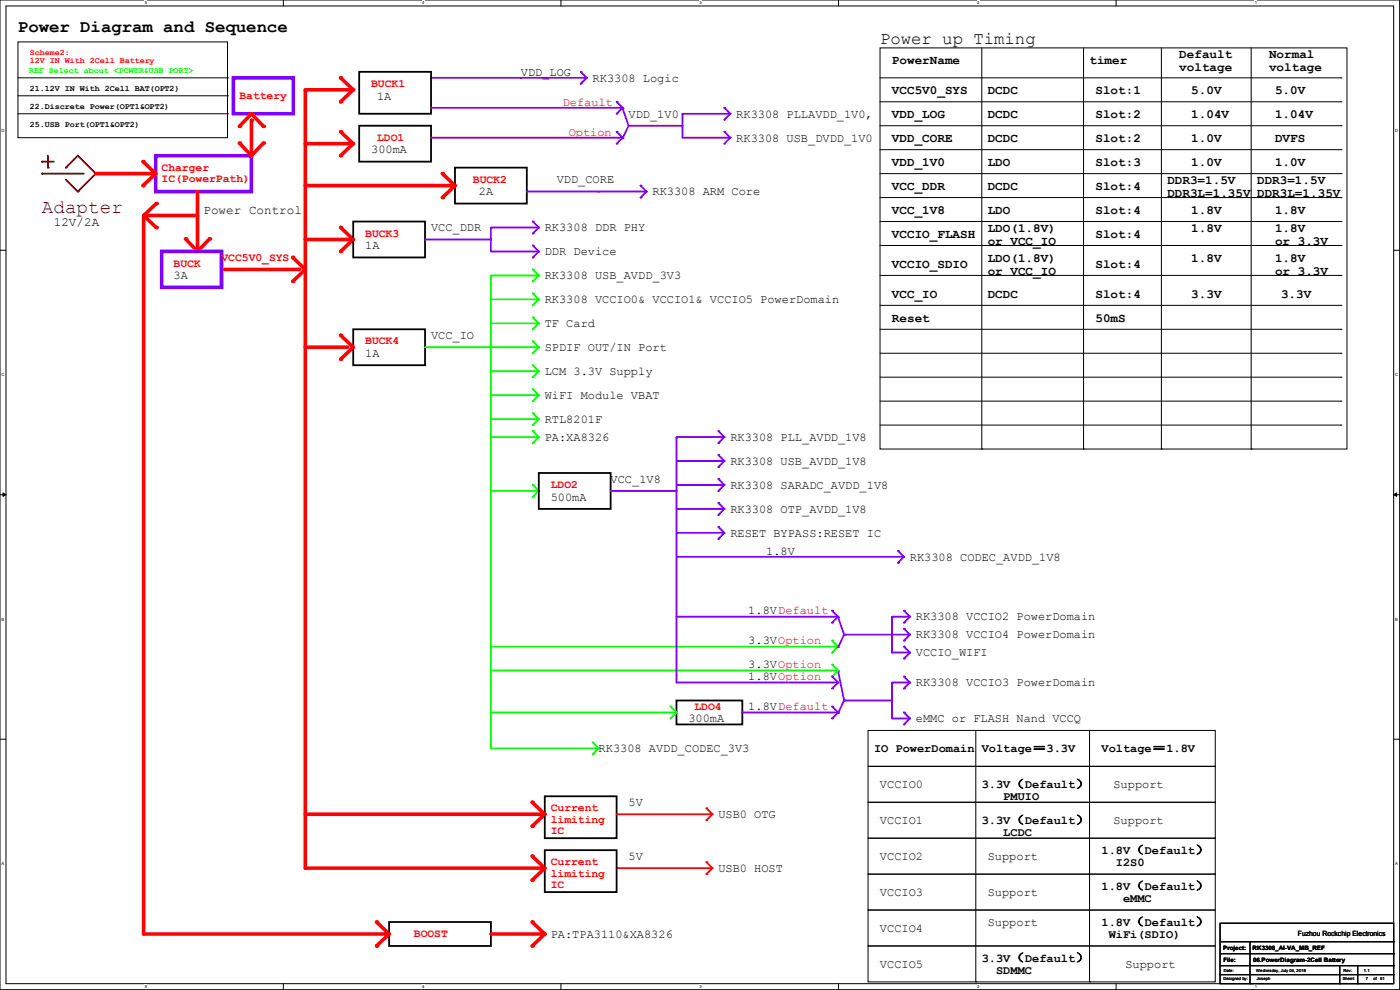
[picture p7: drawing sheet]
<svg xmlns="http://www.w3.org/2000/svg" width="297mm" height="210mm" viewBox="0 0 297 210" stroke-linecap="round" stroke-linejoin="round" font-family="sans-serif">
<path d="M0 0h296.9v209.9h-296.9zM1.3 1.3h294.4v207.4h-294.4z" fill="none" stroke="#000" stroke-width=".21"/>
<g fill="#fff">
<path d="M30.7 .1h.5v1h-.5z"/>
<path d="M30.7 208.8h.5v1h-.5z"/>
</g>
<path d="M60.1 0v1.3M60.1 208.7v1.2" fill="none" stroke="#000" stroke-width=".21"/>
<g fill="#fff">
<path d="M89.5 .1h.5v1h-.5z"/>
<path d="M89.5 208.8h.5v1h-.5z"/>
</g>
<path d="M119 0v1.3M119 208.7v1.2" fill="none" stroke="#000" stroke-width=".21"/>
<g fill="#fff">
<path d="M148.4 .1h.5v1h-.5z"/>
<path d="M148.4 208.8h.5v1h-.5z"/>
</g>
<path d="M177.9 0v1.3M177.9 208.7v1.2" fill="none" stroke="#000" stroke-width=".21"/>
<g fill="#fff">
<path d="M207.3 .1h.5v1h-.5z"/>
<path d="M207.3 208.8h.5v1h-.5z"/>
</g>
<path d="M236.8 0v1.3M236.8 208.7v1.2" fill="none" stroke="#000" stroke-width=".21"/>
<g fill="#fff">
<path d="M266.2 .1h.5v1h-.5z"/>
<path d="M266.2 208.8h.5v1h-.5z"/>
<path d="M.3 27.2h.7v1h-.7z"/>
<path d="M296 27.2h.6v1h-.6z"/>
<path d="M.3 79h.7v1h-.7z"/>
<path d="M296 79h.6v1h-.6z"/>
</g>
<path d="M0 53.1h1.3M295.7 53.1h1.2" fill="none" stroke="#000" stroke-width=".21"/>
<g fill="#fff">
<path d="M.3 130.9h.6v1h-.6z"/>
<path d="M296 130.9h.6v1h-.6z"/>
</g>
<path d="M0 104.9h1.3M295.7 104.9h1.2" fill="none" stroke="#000" stroke-width=".21"/>
<path d="M.6 104.6l.7 .3-.7 .4zM295.7 104.9l.6-.3v.7z" fill="#000" stroke="#000" stroke-width=".21"/>
<g fill="#fff">
<path d="M.3 182.7h.6v1h-.6z"/>
<path d="M296 182.7h.5v1h-.5z"/>
</g>
<path d="M0 156.8h1.3M295.7 156.8h1.2" fill="none" stroke="#000" stroke-width=".21"/>
<path d="M127 158.7l-1.3 1.3" fill="none" stroke="#0f0" stroke-width=".38"/>
<circle cx="125.7" cy="160" r=".19" fill="#0f0"/>
<path d="M104.1 158.7h22.8" fill="none" stroke="#0f0" stroke-width=".38"/>
<circle cx="126.9" cy="158.7" r=".19" fill="#0f0"/>
<path d="M125.7 157.5l1.3 1.2" fill="none" stroke="#0f0" stroke-width=".38"/>
<circle cx="125.7" cy="157.5" r=".19" fill="#0f0"/>
<path d="M104.1 151.1h39.3" fill="none" stroke="#0f0" stroke-width=".38"/>
<circle cx="143.4" cy="151.1" r=".19" fill="#0f0"/>
<path d="M143.5 148.6h14v5.1h-14z" fill="none" stroke="#000" stroke-width=".38"/>
<path d="M189.2 144.9v7.5" fill="none" stroke="#8000ff" stroke-width=".38"/>
<circle cx="189.2" cy="144.9" r=".19" fill="#8000ff"/>
<path d="M191.8 143.5l1.2 1.3" fill="none" stroke="#8000ff" stroke-width=".38"/>
<circle cx="191.8" cy="143.5" r=".19" fill="#8000ff"/>
<path d="M193 144.8l-1.2 1.2" fill="none" stroke="#8000ff" stroke-width=".38"/>
<circle cx="191.8" cy="146" r=".19" fill="#8000ff"/>
<path d="M189.2 144.8h3.7" fill="none" stroke="#8000ff" stroke-width=".38"/>
<circle cx="192.9" cy="144.8" r=".19" fill="#8000ff"/>
<path d="M191.8 151.1l1.2 1.3" fill="none" stroke="#8000ff" stroke-width=".38"/>
<circle cx="191.8" cy="151.1" r=".19" fill="#8000ff"/>
<path d="M193 152.4l-1.2 1.3" fill="none" stroke="#8000ff" stroke-width=".38"/>
<circle cx="191.8" cy="153.7" r=".19" fill="#8000ff"/>
<path d="M189.2 152.4h3.7" fill="none" stroke="#8000ff" stroke-width=".38"/>
<circle cx="192.9" cy="152.4" r=".19" fill="#8000ff"/>
<path d="M176.5 149.9l1.3 1.2" fill="none" stroke="#8000ff" stroke-width=".38"/>
<circle cx="176.5" cy="149.9" r=".19" fill="#8000ff"/>
<path d="M177.8 151.1l-1.3 1.3" fill="none" stroke="#8000ff" stroke-width=".38"/>
<circle cx="176.5" cy="152.4" r=".19" fill="#8000ff"/>
<path d="M157.5 151.1h20.2" fill="none" stroke="#8000ff" stroke-width=".38"/>
<circle cx="177.7" cy="151.1" r=".19" fill="#8000ff"/>
<path d="M177.8 142.2l-1.3 1.3" fill="none" stroke="#0f0" stroke-width=".38"/>
<circle cx="176.5" cy="143.5" r=".19" fill="#0f0"/>
<path d="M176.5 141l1.3 1.2" fill="none" stroke="#0f0" stroke-width=".38"/>
<circle cx="176.5" cy="141" r=".19" fill="#0f0"/>
<path d="M179.1 148.6l-1.3 2.7" fill="none" stroke="#8000ff" stroke-width=".38"/>
<circle cx="177.8" cy="151.3" r=".19" fill="#8000ff"/>
<path d="M177.8 142.4l1.3 6.2" fill="none" stroke="#8000ff" stroke-width=".38"/>
<circle cx="177.8" cy="142.4" r=".19" fill="#8000ff"/>
<path d="M179.2 148.6h10" fill="none" stroke="#8000ff" stroke-width=".38"/>
<circle cx="179.2" cy="148.6" r=".19" fill="#8000ff"/>
<path d="M142.2 149.9l1.3 1.2" fill="none" stroke="#0f0" stroke-width=".38"/>
<circle cx="142.2" cy="149.9" r=".19" fill="#0f0"/>
<path d="M143.5 151.1l-1.3 1.3" fill="none" stroke="#0f0" stroke-width=".38"/>
<circle cx="142.2" cy="152.4" r=".19" fill="#0f0"/>
<path d="M104.1 142.2h73.6" fill="none" stroke="#0f0" stroke-width=".38"/>
<circle cx="177.7" cy="142.2" r=".19" fill="#0f0"/>
<path d="M114.3 63.5l-1.3 1.3" fill="none" stroke="#0f0" stroke-width=".38"/>
<circle cx="113" cy="64.8" r=".19" fill="#0f0"/>
<path d="M113 62.2l1.3 1.3" fill="none" stroke="#0f0" stroke-width=".38"/>
<circle cx="113" cy="62.2" r=".19" fill="#0f0"/>
<path d="M104.1 63.5h10.1" fill="none" stroke="#0f0" stroke-width=".38"/>
<circle cx="114.2" cy="63.5" r=".19" fill="#0f0"/>
<path d="M114.3 68.6l-1.3 1.2" fill="none" stroke="#0f0" stroke-width=".38"/>
<circle cx="113" cy="69.8" r=".19" fill="#0f0"/>
<path d="M113 67.3l1.3 1.3" fill="none" stroke="#0f0" stroke-width=".38"/>
<circle cx="113" cy="67.3" r=".19" fill="#0f0"/>
<path d="M104.1 68.6h10.1" fill="none" stroke="#0f0" stroke-width=".38"/>
<circle cx="114.2" cy="68.6" r=".19" fill="#0f0"/>
<path d="M114.3 73.7l-1.3 1.2" fill="none" stroke="#0f0" stroke-width=".38"/>
<circle cx="113" cy="74.9" r=".19" fill="#0f0"/>
<path d="M113 72.4l1.3 1.3" fill="none" stroke="#0f0" stroke-width=".38"/>
<circle cx="113" cy="72.4" r=".19" fill="#0f0"/>
<path d="M104.1 73.7h10.1" fill="none" stroke="#0f0" stroke-width=".38"/>
<circle cx="114.2" cy="73.7" r=".19" fill="#0f0"/>
<path d="M114.3 78.7l-1.3 1.3" fill="none" stroke="#0f0" stroke-width=".38"/>
<circle cx="113" cy="80" r=".19" fill="#0f0"/>
<path d="M113 77.5l1.3 1.2" fill="none" stroke="#0f0" stroke-width=".38"/>
<circle cx="113" cy="77.5" r=".19" fill="#0f0"/>
<path d="M104.1 78.7h10.1" fill="none" stroke="#0f0" stroke-width=".38"/>
<circle cx="114.2" cy="78.7" r=".19" fill="#0f0"/>
<path d="M114.3 83.8l-1.3 1.3" fill="none" stroke="#0f0" stroke-width=".38"/>
<circle cx="113" cy="85.1" r=".19" fill="#0f0"/>
<path d="M113 82.5l1.3 1.3" fill="none" stroke="#0f0" stroke-width=".38"/>
<circle cx="113" cy="82.5" r=".19" fill="#0f0"/>
<path d="M104.1 83.8h10.1" fill="none" stroke="#0f0" stroke-width=".38"/>
<circle cx="114.2" cy="83.8" r=".19" fill="#0f0"/>
<path d="M114.3 88.9l-1.3 1.3" fill="none" stroke="#0f0" stroke-width=".38"/>
<circle cx="113" cy="90.2" r=".19" fill="#0f0"/>
<path d="M113 87.6l1.3 1.3" fill="none" stroke="#0f0" stroke-width=".38"/>
<circle cx="113" cy="87.6" r=".19" fill="#0f0"/>
<path d="M104.1 88.9h10.1" fill="none" stroke="#0f0" stroke-width=".38"/>
<circle cx="114.2" cy="88.9" r=".19" fill="#0f0"/>
<path d="M114.3 92.7l-1.3 1.3" fill="none" stroke="#0f0" stroke-width=".38"/>
<circle cx="113" cy="94" r=".19" fill="#0f0"/>
<path d="M113 91.4l1.3 1.3" fill="none" stroke="#0f0" stroke-width=".38"/>
<circle cx="113" cy="91.4" r=".19" fill="#0f0"/>
<path d="M104.1 92.7h10.1" fill="none" stroke="#0f0" stroke-width=".38"/>
<circle cx="114.2" cy="92.7" r=".19" fill="#0f0"/>
<path d="M114.3 104.1l-1.3 1.3" fill="none" stroke="#0f0" stroke-width=".38"/>
<circle cx="113" cy="105.4" r=".19" fill="#0f0"/>
<path d="M113 102.9l1.3 1.2" fill="none" stroke="#0f0" stroke-width=".38"/>
<circle cx="113" cy="102.9" r=".19" fill="#0f0"/>
<path d="M104.1 104.1h10.1" fill="none" stroke="#0f0" stroke-width=".38"/>
<circle cx="114.2" cy="104.1" r=".19" fill="#0f0"/>
<path d="M143.5 144.8h34.2" fill="none" stroke="#8000ff" stroke-width=".38"/>
<circle cx="177.7" cy="144.8" r=".19" fill="#8000ff"/>
<path d="M176.5 143.5l1.3 1.3" fill="none" stroke="#8000ff" stroke-width=".38"/>
<circle cx="176.5" cy="143.5" r=".19" fill="#8000ff"/>
<path d="M177.8 144.8l-1.3 1.2" fill="none" stroke="#8000ff" stroke-width=".38"/>
<circle cx="176.5" cy="146" r=".19" fill="#8000ff"/>
<path d="M151.1 184.1l-1.2 1.3" fill="none" stroke="#f00" stroke-width=".38"/>
<circle cx="149.9" cy="185.4" r=".19" fill="#f00"/>
<path d="M130.8 184.1h20.2" fill="none" stroke="#f00" stroke-width=".38"/>
<circle cx="151" cy="184.1" r=".19" fill="#f00"/>
<path d="M149.9 182.9l1.2 1.2" fill="none" stroke="#f00" stroke-width=".38"/>
<circle cx="149.9" cy="182.9" r=".19" fill="#f00"/>
<path d="M189.2 130.9v7.5" fill="none" stroke="#8000ff" stroke-width=".38"/>
<circle cx="189.2" cy="130.9" r=".19" fill="#8000ff"/>
<path d="M191.8 129.5l1.2 1.3" fill="none" stroke="#8000ff" stroke-width=".38"/>
<circle cx="191.8" cy="129.5" r=".19" fill="#8000ff"/>
<path d="M193 130.8l-1.2 1.3" fill="none" stroke="#8000ff" stroke-width=".38"/>
<circle cx="191.8" cy="132.1" r=".19" fill="#8000ff"/>
<path d="M189.2 130.8h3.7" fill="none" stroke="#8000ff" stroke-width=".38"/>
<circle cx="192.9" cy="130.8" r=".19" fill="#8000ff"/>
<path d="M191.8 133.3l1.2 1.3" fill="none" stroke="#8000ff" stroke-width=".38"/>
<circle cx="191.8" cy="133.3" r=".19" fill="#8000ff"/>
<path d="M193 134.6l-1.2 1.3" fill="none" stroke="#8000ff" stroke-width=".38"/>
<circle cx="191.8" cy="135.9" r=".19" fill="#8000ff"/>
<path d="M189.2 134.6h3.7" fill="none" stroke="#8000ff" stroke-width=".38"/>
<circle cx="192.9" cy="134.6" r=".19" fill="#8000ff"/>
<path d="M179.2 134.6h10" fill="none" stroke="#8000ff" stroke-width=".38"/>
<circle cx="179.2" cy="134.6" r=".19" fill="#8000ff"/>
<path d="M143.5 130.8h34.2" fill="none" stroke="#8000ff" stroke-width=".38"/>
<circle cx="177.7" cy="130.8" r=".19" fill="#8000ff"/>
<path d="M104.1 137.2h73.6" fill="none" stroke="#0f0" stroke-width=".38"/>
<circle cx="177.7" cy="137.2" r=".19" fill="#0f0"/>
<path d="M177.8 137.2l-1.3 1.2" fill="none" stroke="#0f0" stroke-width=".38"/>
<circle cx="176.5" cy="138.4" r=".19" fill="#0f0"/>
<path d="M176.5 135.9l1.3 1.3" fill="none" stroke="#0f0" stroke-width=".38"/>
<circle cx="176.5" cy="135.9" r=".19" fill="#0f0"/>
<path d="M179.1 134.6l-1.3 2.7" fill="none" stroke="#8000ff" stroke-width=".38"/>
<circle cx="177.8" cy="137.3" r=".19" fill="#8000ff"/>
<path d="M176.5 129.5l1.3 1.3" fill="none" stroke="#8000ff" stroke-width=".38"/>
<circle cx="176.5" cy="129.5" r=".19" fill="#8000ff"/>
<path d="M177.8 130.8l-1.3 1.3" fill="none" stroke="#8000ff" stroke-width=".38"/>
<circle cx="176.5" cy="132.1" r=".19" fill="#8000ff"/>
<path d="M177.8 130.9l1.3 3.7" fill="none" stroke="#8000ff" stroke-width=".38"/>
<circle cx="177.8" cy="130.9" r=".19" fill="#8000ff"/>
<path d="M114.3 100.3h15.2v7.6h-15.2z" fill="none" stroke="#000" stroke-width=".38"/>
<path d="M152.4 96.5l1.3 1.3" fill="none" stroke="#8000ff" stroke-width=".38"/>
<circle cx="152.4" cy="96.5" r=".19" fill="#8000ff"/>
<path d="M129.5 104.1h13.9" fill="none" stroke="#8000ff" stroke-width=".38"/>
<circle cx="143.4" cy="104.1" r=".19" fill="#8000ff"/>
<path d="M153.7 92.7l-1.3 1.3" fill="none" stroke="#8000ff" stroke-width=".38"/>
<circle cx="152.4" cy="94" r=".19" fill="#8000ff"/>
<path d="M152.4 91.4l1.3 1.3" fill="none" stroke="#8000ff" stroke-width=".38"/>
<circle cx="152.4" cy="91.4" r=".19" fill="#8000ff"/>
<path d="M143.5 92.7h10" fill="none" stroke="#8000ff" stroke-width=".38"/>
<circle cx="153.5" cy="92.7" r=".19" fill="#8000ff"/>
<path d="M153.7 97.8l-1.3 1.3" fill="none" stroke="#8000ff" stroke-width=".38"/>
<circle cx="152.4" cy="99.1" r=".19" fill="#8000ff"/>
<path d="M143.5 92.8v52" fill="none" stroke="#8000ff" stroke-width=".38"/>
<circle cx="143.5" cy="92.8" r=".19" fill="#8000ff"/>
<path d="M143.5 97.8h10" fill="none" stroke="#8000ff" stroke-width=".38"/>
<circle cx="153.5" cy="97.8" r=".19" fill="#8000ff"/>
<path d="M143.5 102.9h10" fill="none" stroke="#8000ff" stroke-width=".38"/>
<circle cx="153.5" cy="102.9" r=".19" fill="#8000ff"/>
<path d="M153.7 102.9l-1.3 1.2" fill="none" stroke="#8000ff" stroke-width=".38"/>
<circle cx="152.4" cy="104.1" r=".19" fill="#8000ff"/>
<path d="M152.4 101.6l1.3 1.3" fill="none" stroke="#8000ff" stroke-width=".38"/>
<circle cx="152.4" cy="101.6" r=".19" fill="#8000ff"/>
<path d="M152.4 106.7l1.3 1.2" fill="none" stroke="#8000ff" stroke-width=".38"/>
<circle cx="152.4" cy="106.7" r=".19" fill="#8000ff"/>
<path d="M143.5 113h10" fill="none" stroke="#8000ff" stroke-width=".38"/>
<circle cx="153.5" cy="113" r=".19" fill="#8000ff"/>
<path d="M143.5 107.9h10" fill="none" stroke="#8000ff" stroke-width=".38"/>
<circle cx="153.5" cy="107.9" r=".19" fill="#8000ff"/>
<path d="M153.7 107.9l-1.3 1.3" fill="none" stroke="#8000ff" stroke-width=".38"/>
<circle cx="152.4" cy="109.2" r=".19" fill="#8000ff"/>
<path d="M152.4 111.8l1.3 1.2" fill="none" stroke="#8000ff" stroke-width=".38"/>
<circle cx="152.4" cy="111.8" r=".19" fill="#8000ff"/>
<path d="M153.7 113l-1.3 1.3" fill="none" stroke="#8000ff" stroke-width=".38"/>
<circle cx="152.4" cy="114.3" r=".19" fill="#8000ff"/>
<path d="M64.8 73.7h8.7" fill="none" stroke="#f00" stroke-width=".76"/>
<circle cx="73.5" cy="73.7" r=".38" fill="#f00"/>
<path d="M74.9 69.8h15.3v7.7h-15.3z" fill="none" stroke="#000" stroke-width=".38"/>
<path d="M74.9 73.7l-2.6 2.5" fill="none" stroke="#f00" stroke-width=".76"/>
<circle cx="72.3" cy="76.2" r=".38" fill="#f00"/>
<path d="M72.3 71.1l2.6 2.6" fill="none" stroke="#f00" stroke-width=".76"/>
<circle cx="72.3" cy="71.1" r=".38" fill="#f00"/>
<path d="M90.2 73.7h13.8" fill="none" stroke="#0f0" stroke-width=".38"/>
<circle cx="104" cy="73.7" r=".19" fill="#0f0"/>
<path d="M104.1 58.5v100.2" fill="none" stroke="#0f0" stroke-width=".38"/>
<circle cx="104.1" cy="58.5" r=".19" fill="#0f0"/>
<path d="M114.3 58.4l-1.3 1.3" fill="none" stroke="#0f0" stroke-width=".38"/>
<circle cx="113" cy="59.7" r=".19" fill="#0f0"/>
<path d="M113 57.1l1.3 1.3" fill="none" stroke="#0f0" stroke-width=".38"/>
<circle cx="113" cy="57.1" r=".19" fill="#0f0"/>
<path d="M104.1 58.4h10.1" fill="none" stroke="#0f0" stroke-width=".38"/>
<circle cx="114.2" cy="58.4" r=".19" fill="#0f0"/>
<g fill="none" stroke="#000" stroke-width=".21">
<path d="M186.7 10.2h99v85h-99zM186.7 16.5h97.8M208.3 10.2v85M229.9 10.2v85M246.4 10.2v85M265.4 10.2v85M284.5 16.5h.1M186.7 36.8h97.8M186.7 31.7h97.8M186.7 26.7h97.8M186.7 21.6h97.8M284.5 36.8h.1"/>
<path d="M284.5 31.7h.1M284.5 26.7h.1M284.5 21.6h.1M186.7 41.9h97.8M186.7 52.1h97.8M186.7 58.4h97.8M186.7 47h97.8M284.5 41.9h.1M284.5 52.1h.1M284.5 58.4h.1M284.5 47h.1M186.7 64.8h97.8"/>
<path d="M186.7 69.8h97.8M186.7 74.9h97.8M284.5 64.8h.1M284.5 69.8h.1M284.5 74.9h.1M186.7 85.1h97.8M186.7 80h97.8M186.7 90.2h97.8M208.3 95.2h.1M229.9 95.2h.1M246.4 95.2h.1M265.4 95.2h.1"/>
<path d="M284.5 85.1h.1M284.5 80h.1M284.5 90.2h.1"/>
</g>
<path d="M143.5 118.1h48.1" fill="none" stroke="#8000ff" stroke-width=".38"/>
<circle cx="191.6" cy="118.1" r=".19" fill="#8000ff"/>
<path d="M190.5 116.8l1.3 1.3" fill="none" stroke="#8000ff" stroke-width=".38"/>
<circle cx="190.5" cy="116.8" r=".19" fill="#8000ff"/>
<path d="M191.8 118.1l-1.3 1.3" fill="none" stroke="#8000ff" stroke-width=".38"/>
<circle cx="190.5" cy="119.4" r=".19" fill="#8000ff"/>
<path d="M191.8 137.2l1.2 1.2" fill="none" stroke="#8000ff" stroke-width=".38"/>
<circle cx="191.8" cy="137.2" r=".19" fill="#8000ff"/>
<path d="M193 138.4l-1.2 1.3" fill="none" stroke="#8000ff" stroke-width=".38"/>
<circle cx="191.8" cy="139.7" r=".19" fill="#8000ff"/>
<path d="M189.2 138.4h3.7" fill="none" stroke="#8000ff" stroke-width=".38"/>
<circle cx="192.9" cy="138.4" r=".19" fill="#8000ff"/>
<path d="M33 33h20.3v7.6h-20.3z" fill="none" stroke="#8000ff" stroke-width=".76"/>
<path d="M44.4 50.7l-2.5 2.6" fill="none" stroke="#f00" stroke-width=".76"/>
<circle cx="44.4" cy="50.7" r=".38" fill="#f00"/>
<path d="M39.4 50.7l2.5 2.6" fill="none" stroke="#f00" stroke-width=".76"/>
<circle cx="39.4" cy="50.7" r=".38" fill="#f00"/>
<path d="M41.9 40.6v12.6" fill="none" stroke="#f00" stroke-width=".76"/>
<circle cx="41.9" cy="53.2" r=".38" fill="#f00"/>
<path d="M72.3 48.3l2.6 2.5" fill="none" stroke="#f00" stroke-width=".76"/>
<circle cx="72.3" cy="48.3" r=".38" fill="#f00"/>
<path d="M74.9 50.8l-2.6 2.5" fill="none" stroke="#f00" stroke-width=".76"/>
<circle cx="72.3" cy="53.3" r=".38" fill="#f00"/>
<path d="M74.9 47h15.3v7.6h-15.3z" fill="none" stroke="#000" stroke-width=".38"/>
<path d="M64.8 50.8h10" fill="none" stroke="#f00" stroke-width=".76"/>
<circle cx="74.8" cy="50.8" r=".38" fill="#f00"/>
<path d="M90.2 50.8h13.8" fill="none" stroke="#8000ff" stroke-width=".38"/>
<circle cx="104" cy="50.8" r=".19" fill="#8000ff"/>
<path d="M113 47l1.3 1.3" fill="none" stroke="#8000ff" stroke-width=".38"/>
<circle cx="113" cy="47" r=".19" fill="#8000ff"/>
<path d="M114.3 53.3l-1.3 1.3" fill="none" stroke="#8000ff" stroke-width=".38"/>
<circle cx="113" cy="54.6" r=".19" fill="#8000ff"/>
<path d="M104.1 53.3h10.1" fill="none" stroke="#8000ff" stroke-width=".38"/>
<circle cx="114.2" cy="53.3" r=".19" fill="#8000ff"/>
<path d="M113 52.1l1.3 1.2" fill="none" stroke="#8000ff" stroke-width=".38"/>
<circle cx="113" cy="52.1" r=".19" fill="#8000ff"/>
<path d="M114.3 48.3l-1.3 1.2" fill="none" stroke="#8000ff" stroke-width=".38"/>
<circle cx="113" cy="49.5" r=".19" fill="#8000ff"/>
<path d="M104.1 48.4v4.9" fill="none" stroke="#8000ff" stroke-width=".38"/>
<circle cx="104.1" cy="48.4" r=".19" fill="#8000ff"/>
<path d="M104.1 48.3h10.1" fill="none" stroke="#8000ff" stroke-width=".38"/>
<circle cx="114.2" cy="48.3" r=".19" fill="#8000ff"/>
<path d="M115.6 172.7l-2.7 2.6" fill="none" stroke="#f00" stroke-width=".76"/>
<circle cx="112.9" cy="175.3" r=".38" fill="#f00"/>
<path d="M115.6 168.9h15.2v8.9h-15.2z" fill="none" stroke="#000" stroke-width=".38"/>
<path d="M64.8 172.7h50.6" fill="none" stroke="#f00" stroke-width=".76"/>
<circle cx="115.4" cy="172.7" r=".38" fill="#f00"/>
<path d="M112.9 170.2l2.7 2.5" fill="none" stroke="#f00" stroke-width=".76"/>
<circle cx="112.9" cy="170.2" r=".38" fill="#f00"/>
<path d="M115.6 180.3h15.2v8.9h-15.2z" fill="none" stroke="#000" stroke-width=".38"/>
<path d="M151.1 172.7l-1.2 1.3" fill="none" stroke="#f00" stroke-width=".38"/>
<circle cx="149.9" cy="174" r=".19" fill="#f00"/>
<path d="M130.8 172.7h20.2" fill="none" stroke="#f00" stroke-width=".38"/>
<circle cx="151" cy="172.7" r=".19" fill="#f00"/>
<path d="M149.9 171.4l1.2 1.3" fill="none" stroke="#f00" stroke-width=".38"/>
<circle cx="149.9" cy="171.4" r=".19" fill="#f00"/>
<path d="M115.6 184.1l-2.7 2.6" fill="none" stroke="#f00" stroke-width=".76"/>
<circle cx="112.9" cy="186.7" r=".38" fill="#f00"/>
<path d="M112.9 181.6l2.7 2.5" fill="none" stroke="#f00" stroke-width=".76"/>
<circle cx="112.9" cy="181.6" r=".38" fill="#f00"/>
<path d="M64.8 184.1h50.6" fill="none" stroke="#f00" stroke-width=".76"/>
<circle cx="115.4" cy="184.1" r=".38" fill="#f00"/>
<path d="M64.8 19.2v164.9" fill="none" stroke="#f00" stroke-width=".76"/>
<circle cx="64.8" cy="19.2" r=".38" fill="#f00"/>
<path d="M47 57.1h16.4" fill="none" stroke="#f00" stroke-width=".76"/>
<circle cx="63.4" cy="57.1" r=".38" fill="#f00"/>
<path d="M34.3 53.3h12.7v7.7h-12.7z" fill="none" stroke="#8000ff" stroke-width=".76"/>
<path d="M184.1 154.9h73.7v7.7h-73.7zM207 154.9v53.4M231.1 154.9v53.4M184.1 177.8h73.7v7.6h-73.7zM184.1 170.2h73.7v7.6h-73.7zM184.1 162.6h73.7v7.6h-73.7zM184.1 193h73.7v7.7h-73.7zM184.1 185.4h73.7v7.6h-73.7zM184.1 200.7h73.7v7.6h-73.7zM207 208.3h.1M231.1 208.3h.1" fill="none" stroke="#000" stroke-width=".21"/>
<path d="M16.5 33l-2.5 2.6" fill="none" stroke="#800000" stroke-width=".38"/>
<circle cx="14" cy="35.6" r=".19" fill="#800000"/>
<path d="M20.3 36.8l-3.8 3.8" fill="none" stroke="#800000" stroke-width=".38"/>
<circle cx="20.3" cy="36.8" r=".19" fill="#800000"/>
<path d="M16.5 33l3.8 3.8" fill="none" stroke="#800000" stroke-width=".38"/>
<circle cx="20.3" cy="36.8" r=".19" fill="#800000"/>
<path d="M10.2 33v2.6" fill="none" stroke="#800000" stroke-width=".38"/>
<circle cx="10.2" cy="35.6" r=".19" fill="#800000"/>
<path d="M8.9 34.3h2.5" fill="none" stroke="#800000" stroke-width=".38"/>
<circle cx="8.9" cy="34.3" r=".19" fill="#800000"/>
<path d="M8.9 36.8h8.9" fill="none" stroke="#800000" stroke-width=".38"/>
<circle cx="8.9" cy="36.8" r=".19" fill="#800000"/>
<path d="M14 38.1l2.5 2.5" fill="none" stroke="#800000" stroke-width=".38"/>
<circle cx="16.5" cy="40.6" r=".19" fill="#800000"/>
<path d="M20.3 36.8h12.6" fill="none" stroke="#f00" stroke-width=".76"/>
<circle cx="32.9" cy="36.8" r=".38" fill="#f00"/>
<path d="M82.5 195.6h21.6v5.1h-21.6z" fill="none" stroke="#000" stroke-width=".38"/>
<path d="M115.6 198.1l-2.7 2.6" fill="none" stroke="#f00" stroke-width=".76"/>
<circle cx="112.9" cy="200.7" r=".38" fill="#f00"/>
<path d="M104.1 198.1h11.3" fill="none" stroke="#f00" stroke-width=".76"/>
<circle cx="115.4" cy="198.1" r=".38" fill="#f00"/>
<path d="M112.9 195.6l2.7 2.5" fill="none" stroke="#f00" stroke-width=".76"/>
<circle cx="112.9" cy="195.6" r=".38" fill="#f00"/>
<path d="M49.5 16.5h12.7v7.6h-12.7z" fill="none" stroke="#8000ff" stroke-width=".76"/>
<path d="M55.9 30.4l-2.6 2.6" fill="none" stroke="#f00" stroke-width=".76"/>
<circle cx="55.9" cy="30.4" r=".38" fill="#f00"/>
<path d="M50.8 30.4l2.5 2.6" fill="none" stroke="#f00" stroke-width=".76"/>
<circle cx="50.8" cy="30.4" r=".38" fill="#f00"/>
<path d="M53.3 25.5v7.5" fill="none" stroke="#f00" stroke-width=".76"/>
<circle cx="53.3" cy="25.5" r=".38" fill="#f00"/>
<path d="M53.3 24.1l-2.5 2.7" fill="none" stroke="#f00" stroke-width=".76"/>
<circle cx="50.8" cy="26.8" r=".38" fill="#f00"/>
<path d="M53.3 24.1l2.6 2.7" fill="none" stroke="#f00" stroke-width=".76"/>
<circle cx="55.9" cy="26.8" r=".38" fill="#f00"/>
<path d="M30.4 34.3l2.6 2.5" fill="none" stroke="#f00" stroke-width=".76"/>
<circle cx="30.4" cy="34.3" r=".38" fill="#f00"/>
<path d="M33 36.8l-2.6 2.6" fill="none" stroke="#f00" stroke-width=".76"/>
<circle cx="30.4" cy="39.4" r=".38" fill="#f00"/>
<path d="M62.1 54.6l2.7 2.5" fill="none" stroke="#f00" stroke-width=".76"/>
<circle cx="62.1" cy="54.6" r=".38" fill="#f00"/>
<path d="M64.8 57.1l-2.7 2.6" fill="none" stroke="#f00" stroke-width=".76"/>
<circle cx="62.1" cy="59.7" r=".38" fill="#f00"/>
<path d="M30.5 45.8v152.3" fill="none" stroke="#f00" stroke-width=".76"/>
<circle cx="30.5" cy="45.8" r=".38" fill="#f00"/>
<path d="M82.5 198.1l-2.6 2.6" fill="none" stroke="#f00" stroke-width=".76"/>
<circle cx="79.9" cy="200.7" r=".38" fill="#f00"/>
<path d="M30.5 198.1h51.9" fill="none" stroke="#f00" stroke-width=".76"/>
<circle cx="82.4" cy="198.1" r=".38" fill="#f00"/>
<path d="M79.9 195.6l2.6 2.5" fill="none" stroke="#f00" stroke-width=".76"/>
<circle cx="79.9" cy="195.6" r=".38" fill="#f00"/>
<path d="M30.5 45.7l2.6 2.6" fill="none" stroke="#f00" stroke-width=".76"/>
<circle cx="33.1" cy="48.3" r=".38" fill="#f00"/>
<path d="M33.1 43.2l-2.6 2.5" fill="none" stroke="#f00" stroke-width=".76"/>
<circle cx="33.1" cy="43.2" r=".38" fill="#f00"/>
<path d="M30.6 45.7h11.3" fill="none" stroke="#f00" stroke-width=".76"/>
<circle cx="30.6" cy="45.7" r=".38" fill="#f00"/>
<path d="M3.8 8.9h44.5v20.3h-44.5zM3.8 16.5h44.5M48.3 16.5h.1M3.8 24.1h44.5M3.8 20.3h44.5M48.3 24.1h.1M48.3 20.3h.1" fill="none" stroke="#000" stroke-width=".21"/>
<path d="M96.5 35.6h15.3v7.6h-15.3z" fill="none" stroke="#000" stroke-width=".38"/>
<path d="M135.9 39.4l1.3 1.2" fill="none" stroke="#8000ff" stroke-width=".38"/>
<circle cx="135.9" cy="39.4" r=".19" fill="#8000ff"/>
<path d="M137.2 40.6l-1.3 1.3" fill="none" stroke="#8000ff" stroke-width=".38"/>
<circle cx="135.9" cy="41.9" r=".19" fill="#8000ff"/>
<path d="M111.8 40.6h15.1" fill="none" stroke="#8000ff" stroke-width=".38"/>
<circle cx="126.9" cy="40.6" r=".19" fill="#8000ff"/>
<path d="M127 40.6h10" fill="none" stroke="#8000ff" stroke-width=".38"/>
<circle cx="137" cy="40.6" r=".19" fill="#8000ff"/>
<path d="M123.2 15.2l1.3 1.3" fill="none" stroke="#8000ff" stroke-width=".38"/>
<circle cx="123.2" cy="15.2" r=".19" fill="#8000ff"/>
<path d="M124.5 16.5l-1.3 1.3" fill="none" stroke="#8000ff" stroke-width=".38"/>
<circle cx="123.2" cy="17.8" r=".19" fill="#8000ff"/>
<path d="M110.5 16.5h13.8" fill="none" stroke="#8000ff" stroke-width=".38"/>
<circle cx="124.3" cy="16.5" r=".19" fill="#8000ff"/>
<path d="M91.4 16.5h19" fill="none" stroke="#8000ff" stroke-width=".38"/>
<circle cx="110.4" cy="16.5" r=".19" fill="#8000ff"/>
<path d="M76.2 15.2h15.2v8.9h-15.2zM76.2 26.7h15.2v7.6h-15.2z" fill="none" stroke="#000" stroke-width=".38"/>
<path d="M91.4 22.9h40.6" fill="none" stroke="#8000ff" stroke-width=".38"/>
<circle cx="132" cy="22.9" r=".19" fill="#8000ff"/>
<path d="M132.1 29.2l-1.3 1.3" fill="none" stroke="#8000ff" stroke-width=".38"/>
<circle cx="130.8" cy="30.5" r=".19" fill="#8000ff"/>
<path d="M130.8 27.9l1.3 1.3" fill="none" stroke="#8000ff" stroke-width=".38"/>
<circle cx="130.8" cy="27.9" r=".19" fill="#8000ff"/>
<path d="M130.8 21.6l1.3 1.3" fill="none" stroke="#8000ff" stroke-width=".38"/>
<circle cx="130.8" cy="21.6" r=".19" fill="#8000ff"/>
<path d="M132.1 22.9l-1.3 1.2" fill="none" stroke="#8000ff" stroke-width=".38"/>
<circle cx="130.8" cy="24.1" r=".19" fill="#8000ff"/>
<path d="M133.3 26.7l-1.2 2.6" fill="none" stroke="#8000ff" stroke-width=".38"/>
<circle cx="132.1" cy="29.3" r=".19" fill="#8000ff"/>
<path d="M132.1 23l1.2 3.7" fill="none" stroke="#8000ff" stroke-width=".38"/>
<circle cx="132.1" cy="23" r=".19" fill="#8000ff"/>
<path d="M133.3 26.7h11.4" fill="none" stroke="#8000ff" stroke-width=".38"/>
<circle cx="144.7" cy="26.7" r=".19" fill="#8000ff"/>
<path d="M153.7 22.9l1.2 1.2" fill="none" stroke="#8000ff" stroke-width=".38"/>
<circle cx="153.7" cy="22.9" r=".19" fill="#8000ff"/>
<path d="M154.9 29.2l-1.2 1.3" fill="none" stroke="#8000ff" stroke-width=".38"/>
<circle cx="153.7" cy="30.5" r=".19" fill="#8000ff"/>
<path d="M144.8 29.2h10" fill="none" stroke="#8000ff" stroke-width=".38"/>
<circle cx="154.8" cy="29.2" r=".19" fill="#8000ff"/>
<path d="M153.7 27.9l1.2 1.3" fill="none" stroke="#8000ff" stroke-width=".38"/>
<circle cx="153.7" cy="27.9" r=".19" fill="#8000ff"/>
<path d="M154.9 24.1l-1.2 1.3" fill="none" stroke="#8000ff" stroke-width=".38"/>
<circle cx="153.7" cy="25.4" r=".19" fill="#8000ff"/>
<path d="M144.8 24.3v4.9" fill="none" stroke="#8000ff" stroke-width=".38"/>
<circle cx="144.8" cy="24.3" r=".19" fill="#8000ff"/>
<path d="M144.8 24.1h10" fill="none" stroke="#8000ff" stroke-width=".38"/>
<circle cx="154.8" cy="24.1" r=".19" fill="#8000ff"/>
<path d="M91.4 29.2h40.6" fill="none" stroke="#8000ff" stroke-width=".38"/>
<circle cx="132" cy="29.2" r=".19" fill="#8000ff"/>
<path d="M96.5 39.4l-2.6 2.5" fill="none" stroke="#f00" stroke-width=".76"/>
<circle cx="93.9" cy="41.9" r=".38" fill="#f00"/>
<path d="M64.8 39.4h31.6" fill="none" stroke="#f00" stroke-width=".76"/>
<circle cx="96.4" cy="39.4" r=".38" fill="#f00"/>
<path d="M93.9 36.8l2.6 2.6" fill="none" stroke="#f00" stroke-width=".76"/>
<circle cx="93.9" cy="36.8" r=".38" fill="#f00"/>
<path d="M74.9 30.5l-2.6 2.5" fill="none" stroke="#f00" stroke-width=".76"/>
<circle cx="72.3" cy="33" r=".38" fill="#f00"/>
<path d="M72.3 27.9l2.6 2.6" fill="none" stroke="#f00" stroke-width=".76"/>
<circle cx="72.3" cy="27.9" r=".38" fill="#f00"/>
<path d="M64.8 30.5h10" fill="none" stroke="#f00" stroke-width=".76"/>
<circle cx="74.8" cy="30.5" r=".38" fill="#f00"/>
<path d="M72.3 16.5l2.6 2.5" fill="none" stroke="#f00" stroke-width=".76"/>
<circle cx="72.3" cy="16.5" r=".38" fill="#f00"/>
<path d="M74.9 19l-2.6 2.6" fill="none" stroke="#f00" stroke-width=".76"/>
<circle cx="72.3" cy="21.6" r=".38" fill="#f00"/>
<path d="M64.8 19h10" fill="none" stroke="#f00" stroke-width=".76"/>
<circle cx="74.8" cy="19" r=".38" fill="#f00"/>
<g fill="none" stroke="#000" stroke-width=".21">
<path d="M258.8 195.8h36.9v12.9h-36.9zM258.8 199.8h36.9M265.2 199.8v8.9M295.7 199.8h.1M258.8 202.3h36.9M258.8 204.9h36.9M258.8 206.8h36.9M265.2 208.7h.1M284.2 208.7h.1M284.2 204.9v3.8M288 208.7h.1M288 204.9v3.8"/>
<path d="M295.7 202.3h.1M295.7 204.9h.1M295.7 206.8h.1"/>
</g>
<text font-size="4.1" fill="#800000" x="8.9" y="45.2">Adapter</text>
<g font-size="3.7">
<text x="3.8" y="6.9">Power Diagram and Sequence</text>
<text x="186.7" y="9.4">Power up Timing</text>
</g>
<g font-size="2.7">
<text x="189.2" y="13.7">PowerName</text>
<text x="231.1" y="13.7">timer</text>
<text x="250.2" y="12.4">Default</text>
<text x="250.2" y="15.1">voltage</text>
<text x="269.2" y="12.4">Normal</text>
<text x="269.2" y="15.1">voltage</text>
<text x="189.2" y="20">VCC5V0_SYS</text>
<text x="209.5" y="20">DCDC</text>
<text x="232.4" y="20">Slot:1</text>
<text x="252.7" y="20">5.0V</text>
<text x="270.5" y="20">5.0V</text>
<text x="189.2" y="25.1">VDD_LOG</text>
<text x="209.5" y="25.1">DCDC</text>
<text x="232.4" y="25.1">Slot:2</text>
<text x="252.7" y="25.1">1.04V</text>
<text x="270.5" y="25.1">1.04V</text>
<text x="189.2" y="30.2">VDD_CORE</text>
<text x="189.2" y="35.3">VDD_1V0</text>
<text x="209.5" y="30.2">DCDC</text>
<text x="209.5" y="35.3">LDO</text>
<text x="232.4" y="30.2">Slot:2</text>
<text x="232.4" y="35.3">Slot:3</text>
<text x="252.7" y="30.2">1.0V</text>
<text x="252.7" y="35.3">1.0V</text>
<text x="270.5" y="30.2">DVFS</text>
<text x="270.5" y="35.3">1.0V</text>
<text x="189.2" y="40.3">VCC_DDR</text>
<text x="209.5" y="40.3">DCDC</text>
<text x="232.4" y="40.3">Slot:4</text>
<text x="247.6" y="39.1">DDR3=1.5V</text>
<text x="247.6" y="41.7">DDR3L=1.35V</text>
<text x="266.7" y="39.1">DDR3=1.5V</text>
<text x="266.7" y="41.7">DDR3L=1.35V</text>
<text x="11.4" y="47.9">12V/2A</text>
<text x="43.2" y="45.3">Power Control</text>
<text x="189.2" y="45.4">VCC_1V8</text>
<text x="209.5" y="45.4">LDO</text>
<text x="232.4" y="45.4">Slot:4</text>
<text x="252.7" y="45.4">1.8V</text>
<text x="270.5" y="45.4">1.8V</text>
<text x="189.2" y="50.5">VCCIO_FLASH</text>
<text x="209.5" y="49.2">LDO(1.8V)</text>
<text x="209.5" y="51.9">or VCC_IO</text>
<text x="232.4" y="50.5">Slot:4</text>
<text x="252.7" y="49.2">1.8V</text>
<text x="270.5" y="49.2">1.8V</text>
<text x="270.5" y="51.9">or 3.3V</text>
<text x="189.2" y="56.9">VCCIO_SDIO</text>
<text x="209.5" y="55.6">LDO(1.8V)</text>
<text x="209.5" y="58.3">or VCC_IO</text>
<text x="232.4" y="56.9">Slot:4</text>
<text x="252.7" y="55.6">1.8V</text>
<text x="270.5" y="55.6">1.8V</text>
<text x="270.5" y="58.3">or 3.3V</text>
<text x="189.2" y="63.2">VCC_IO</text>
<text x="209.5" y="63.2">DCDC</text>
<text x="232.4" y="63.2">Slot:4</text>
<text x="252.7" y="63.2">3.3V</text>
<text x="271.8" y="63.2">3.3V</text>
<text x="189.2" y="68.3">Reset</text>
<text x="232.4" y="68.3">50mS</text>
</g>
<g font-size="2.5">
<text x="110.5" y="16">VDD_LOG</text>
<text x="125.7" y="17.3">RK3308 Logic</text>
<text x="80" y="21.1">1A</text>
<text x="133.3" y="24.9">VDD_1V0</text>
<text x="156.2" y="24.9">RK3308 PLLAVDD_1V0,</text>
<text x="78.7" y="32.6">300mA</text>
<text x="156.2" y="30">RK3308 USB_DVDD_1V0</text>
<text x="101.6" y="41.4">2A</text>
<text x="118.1" y="38.9">VDD_CORE</text>
<text x="138.4" y="41.4">RK3308 ARM Core</text>
<text x="77.5" y="52.9">1A</text>
<text x="91.4" y="49.1">VCC_DDR</text>
<text x="115.6" y="49.1">RK3308 DDR PHY</text>
<text x="36.8" y="59.2">3A</text>
<text x="115.6" y="59.2">RK3308 USB_AVDD_3V3</text>
<text x="115.6" y="54.1">DDR Device</text>
<text x="115.6" y="64.3">RK3308 VCCIO0&amp; VCCIO1&amp; VCCIO5 PowerDomain</text>
<text x="91.4" y="71.9">VCC_IO</text>
<text x="115.6" y="69.4">TF Card</text>
<text x="77.5" y="75.7">1A</text>
<text x="115.6" y="74.5">SPDIF OUT/IN Port</text>
<text x="115.6" y="79.5">LCM 3.3V Supply</text>
<text x="115.6" y="89.7">RTL8201F</text>
<text x="115.6" y="84.6">WiFI Module VBAT</text>
<text x="115.6" y="93.5">PA:XA8326</text>
<text x="154.9" y="93.5">RK3308 PLL_AVDD_1V8</text>
<text x="154.9" y="98.6">RK3308 USB_AVDD_1V8</text>
<text x="116.8" y="106.2">500mA</text>
<text x="129.5" y="102.4">VCC_1V8</text>
<text x="154.9" y="103.7">RK3308 SARADC_AVDD_1V8</text>
<text x="154.9" y="108.8">RK3308 OTP_AVDD_1V8</text>
<text x="154.9" y="113.8">RESET BYPASS:RESET IC</text>
<text x="162.6" y="117.6">1.8V</text>
<text x="193" y="118.9">RK3308 CODEC_AVDD_1V8</text>
<text x="158.7" y="130.3">1.8VDefault</text>
<text x="194.3" y="131.6">RK3308 VCCIO2 PowerDomain</text>
<text x="158.7" y="136.7">3.3VOption</text>
<text x="194.3" y="135.4">RK3308 VCCIO4 PowerDomain</text>
<text x="158.7" y="141.8">3.3VOption</text>
<text x="194.3" y="139.2">VCCIO_WIFI</text>
<text x="158.7" y="144.3">1.8VOption</text>
<text x="194.3" y="145.6">RK3308 VCCIO3 PowerDomain</text>
<text x="146" y="153.2">300mA</text>
<text x="158.7" y="150.7">1.8VDefault</text>
<text x="194.3" y="153.2">eMMC or FLASH Nand VCCQ</text>
<text x="127" y="159.6">RK3308 AVDD_CODEC_3V3</text>
<text x="185.4" y="159.6">IO PowerDomain</text>
<text x="208.3" y="159.6">Voltage＝3.3V</text>
<text x="233.7" y="159.6">Voltage＝1.8V</text>
<text x="186.7" y="167.2">VCCIO0</text>
<text x="208.3" y="167.2">3.3V（Default）</text>
<text x="236.2" y="167.2">Support</text>
<text x="133.3" y="171">5V</text>
<text x="152.4" y="173.5">USB0 OTG</text>
<text x="212.8" y="169.7">PMUIO</text>
<text x="186.7" y="174.8">VCCIO1</text>
<text x="208.3" y="174.8">3.3V（Default）</text>
<text x="212.8" y="177.3">LCDC</text>
<text x="236.2" y="174.8">Support</text>
<text x="133.3" y="182.4">5V</text>
<text x="152.4" y="185">USB0 HOST</text>
<text x="186.7" y="182.4">VCCIO2</text>
<text x="209.5" y="182.4">Support</text>
<text x="233.7" y="181.1">1.8V（Default）</text>
<text x="236.7" y="183.7">I2S0</text>
<text x="186.7" y="190">VCCIO3</text>
<text x="209.5" y="190">Support</text>
<text x="233.7" y="188.8">1.8V（Default）</text>
<text x="238.2" y="191.3">eMMC</text>
<text x="186.7" y="197.7">VCCIO4</text>
<text x="209.5" y="196.4">Support</text>
<text x="233.7" y="196.4">1.8V（Default）</text>
<text x="116.8" y="198.9">PA:TPA3110&amp;XA8326</text>
<text x="235.2" y="198.9">WiFi(SDIO)</text>
<text x="186.7" y="205.3">VCCIO5</text>
<text x="208.3" y="204">3.3V（Default）</text>
<text x="211.3" y="206.5">SDMMC</text>
<text x="238.8" y="205.3">Support</text>
</g>
<g font-size="2.5" fill="#f00">
<text x="119.4" y="22.4">Default</text>
<text x="120.6" y="28.7">Option</text>
</g>
<g font-size="2.4" fill="#f00">
<text x="50.8" y="21">Battery</text>
<text x="78.7" y="18.5">BUCK1</text>
<text x="80" y="29.9">LDO1</text>
<text x="34.3" y="36.2">Charger</text>
<text x="34.3" y="38.7">IC(PowerPath)</text>
<text x="100.3" y="38.8">BUCK2</text>
<text x="77.5" y="50.2">BUCK3</text>
<text x="36.8" y="56.6">BUCK</text>
<text x="47" y="55.3">VCC5V0_SYS</text>
<text x="77.5" y="73.1">BUCK4</text>
<text x="116.8" y="103.5">LDO2</text>
<text x="147.3" y="150.5">LDO4</text>
<text x="116.8" y="172.1">Current</text>
<text x="116.8" y="174.5">limiting</text>
<text x="116.8" y="177">IC</text>
<text x="116.8" y="183.6">Current</text>
<text x="116.8" y="186">limiting</text>
<text x="116.8" y="188.4">IC</text>
<text x="87.8" y="198.8">BOOST</text>
</g>
<g font-size="1.8" fill="#f00">
<text x="6.3" y="11.7">Scheme2:</text>
<text x="6.3" y="13.5">12V IN With 2Cell Battery</text>
</g>
<text font-size="1.8" fill="#0f0" x="6.1" y="15.5">REF Select about &lt;POWER&amp;USB PORT&gt;</text>
<g font-size="1.8">
<text x="6.3" y="19.3">21.12V IN With 2Cell BAT(OPT2)</text>
<text x="6.3" y="23.1">22.Discrete Power(OPT1&amp;OPT2)</text>
<text x="6.3" y="26.9">25.USB Port(OPT1&amp;OPT2)</text>
</g>
<text font-size="1.5" x="275.3" y="198.6">Fuzhou Rockchip Electronics</text>
<g font-size="1.3">
<text x="259.5" y="201.5">Project:</text>
<text x="265.7" y="201.6">RK3308_AI-VA_MB_REF</text>
<text x="259.6" y="204">File:</text>
<text x="265.8" y="204.1">06.PowerDiagram-2Cell Battery</text>
</g>
<g font-size=".9">
<text x="30.7" y=".9">5</text>
<text x="89.5" y=".9">4</text>
<text x="148.4" y=".9">3</text>
<text x="207.3" y=".9">2</text>
<text x="266.2" y=".9">1</text>
<text x=".3" y="28">D</text>
<text x="296" y="28">D</text>
<text x=".3" y="79.8">C</text>
<text x="296" y="79.8">C</text>
<text x=".3" y="131.7">B</text>
<text x="296" y="131.7">B</text>
<text x=".3" y="183.5">A</text>
<text x="296" y="183.5">A</text>
<text x="30.7" y="209.6">5</text>
<text x="89.5" y="209.6">4</text>
<text x="148.4" y="209.6">3</text>
<text x="207.3" y="209.6">2</text>
<text x="259.6" y="207.9">Designed by:</text>
<text x="259.6" y="206.2">Date:</text>
<text x="266.2" y="209.6">1</text>
<text x="266.5" y="206.2">Wednesday, July 04, 2018</text>
<text x="266.6" y="207.9">Joseph</text>
<text x="284.9" y="207.9">Sheet:</text>
<text x="285" y="206.2">Rev:</text>
<text x="289.3" y="206.2">1.1</text>
<text x="289.7" y="207.9">7</text>
<text x="291.4" y="207.9">of 51</text>
</g>
</svg>
